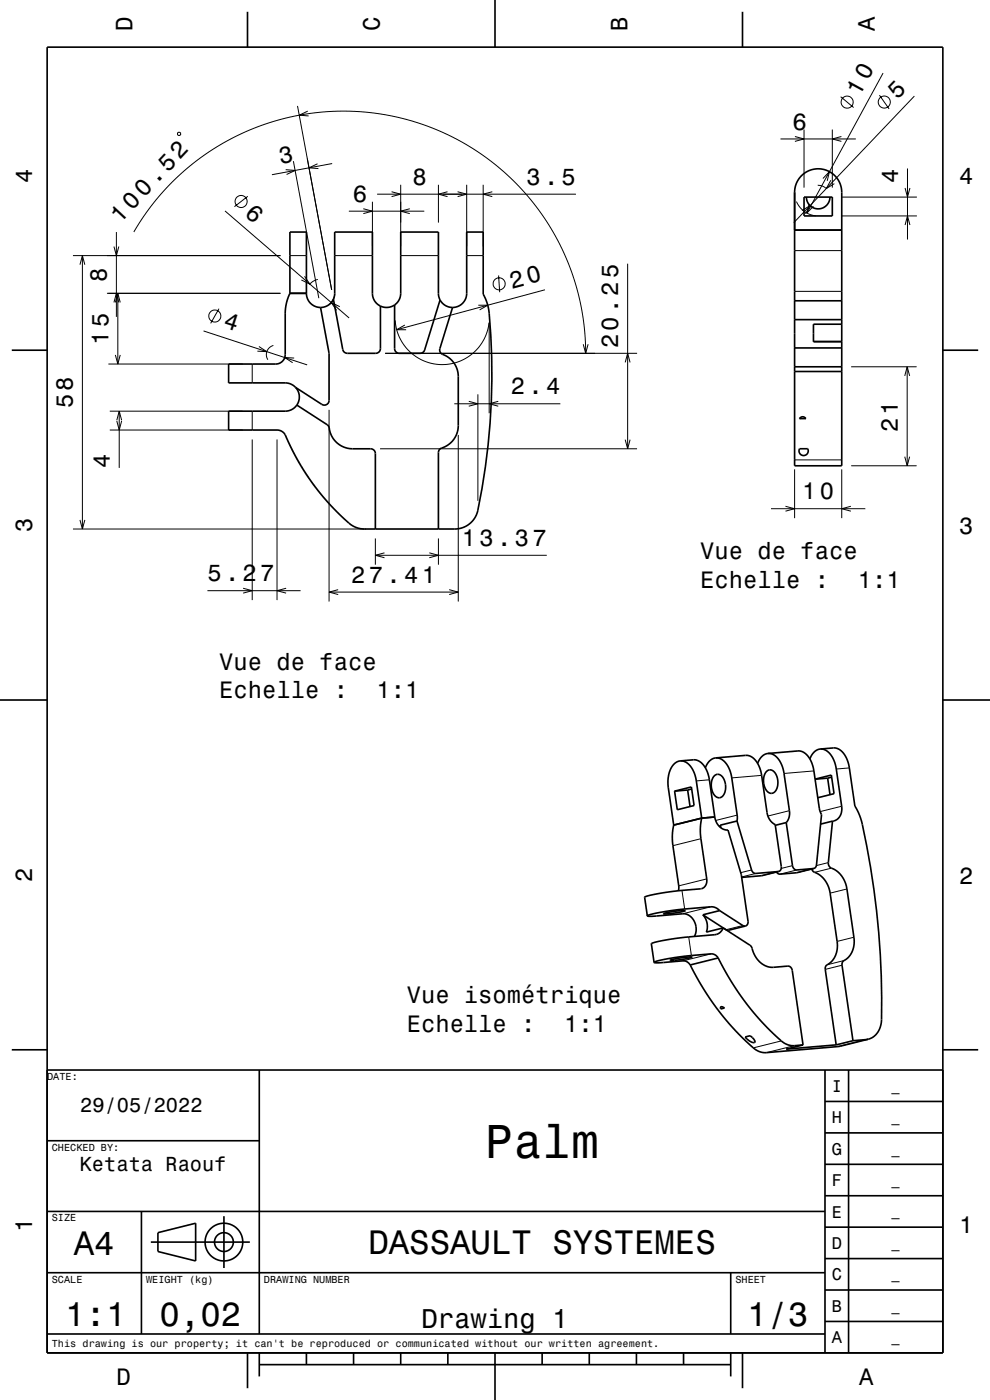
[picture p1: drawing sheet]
<svg xmlns="http://www.w3.org/2000/svg" width="210mm" height="297mm" viewBox="0 0 210 297" stroke-linecap="round" stroke-linejoin="round" font-family="sans-serif">
<g fill="none" stroke="#000" stroke-width=".21">
<path d="M187.3 15.5l-16.1 29.7M37.8 28.1l.5 .1-.1 .5-.5-.1zM60.6 36l2 .2-1.8 .8M62.2 34.2l5.4 29.1M63.1 22.5l7.3 39-5.2-27.9M65.3 23.6l-1.8 .8 2 .2M67.4 34.7l-1.9 .9 2 .2M70.5 34.7l-12.8 2.4M85 39.2v13M93 39.2v8M99 39.2v13M102.5 39.2v13"/>
<path d="M165.6 29.5h16M168.6 29l2 .5-2 .5M170.6 27.5v12.3M173.5 39.3a2.51 2.51 0 0 1 1.8 .7M174.6 37.9l1.3-1.5-.4 2M176.2 38.2l-.9 1.8 1.7-1M176.6 27.5v12.3M178.3 20.5l2.8 2.3M178.5 29l-1.9 .5 1.9 .5M186.5 20.2l2.1 2.9M192 39.9l.5 1.9 .5-1.9M192.5 35.7v15.1"/>
<path d="M194 20.4l-25.6 26.8M15.5 54.2h44M17 56.2l.5-2 .5 2M17.5 54.2v58M24.2 52.3l.5 1.9 .5-1.9M24.7 49.2v18M28.4 49.2l2.2-3.5 2.4-3.2 2.7-3 3.1-3 3.2-2.7 3.5-2.4 3.5-2 3.9-1.8 4.4-1.6 3.9-1.1 4.1-.8 4.3-.4 4.5-.1 3.7 .2 4.5 .6 3.9 .9 3.8 1.2 3.9 1.6 4 2 3.5 2.1 3.6 2.7 3.2 2.7 2.8 2.9 2.7 3.3 2.3 3.2 2.3 3.9 1.8 3.9 1.4 3.7 1.2 4.1 .9 4.1 .5 4.3 .1 4M47.7 44.7l26.4 22.8M52.6 41.6l-2.9 2.2M61.5 54.2h3.5M64.6 58.6l1.1 1.7-1.8-.9M67.4 59.3a3 3 0 0 0-1.8 1.1"/>
<path d="M71 54.2h8M74 44.8h16M77.1 44.3l1.9 .5-1.9 .5M79 42.8v9.4M80 41.2h42.2M83.1 40.7l1.9 .5-1.9 .5M85 54.2h8M86.9 44.3l-1.9 .5 1.9 .5M94.9 40.7l-1.9 .5 1.9 .5M97.1 40.7l1.9 .5-1.9 .5M99 54.2h3.5M104.4 40.7l-1.9 .5 1.9 .5"/>
<path d="M105.8 58.4l.2 3.6M133.1 55.9v39.3M168.6 53.2h10M168.9 42.8a5 5 0 0 0 4.2 3M170.1 44.7l1.7-1.1-.9 1.8M171.6 43.3l-.4 1.9 1.3-1.4M178.6 45.8h15.9M178.6 41.8h15.9M192 47.7l.5-1.9 .5 1.9M22.7 62.2h36.8M23 77.2h28.5M24.2 64.2l.5-2 .5 2"/>
<path d="M24.5 64.2l.5-2 .5 2M24.5 75.3l.5 1.9 .5-1.9M25 62.2v15M43.2 70.2l22 7.2M46.4 65.5l-1.7 3.1M53.5 77.2v4M54.9 73.5l1.7 1.1-2-.1M58 73.3a2 2 0 0 0-1.2 3M62.4 76l-2-.1 1.7 1M71 62.4a2.99 2.99 0 0 1-1.1 2.2M72.1 65.1l-1.8-.9 1.1 1.6M81.7 75h53.4"/>
<path d="M83.8 68a10 10 0 0 0 9.8 9.3 10 10 0 0 0 10.1-8.8M85.9 68.9l-1.8 1h2M101.5 64.8l2-.1-1.8 1.1M103.8 68.5v19.2M115.6 61.5l-31.5 8.4M123.7 73l.5 2 .6-2M132.6 76.9l.5-1.9 .6 1.9M168.6 61.8h10M172.6 72.4h6M180.6 77.8h13.8M191.9 79.7l.5-1.9 .6 1.9M192.4 77.8v21"/>
<path d="M23.3 91.2h28.2M23.3 87.2h28.2M24.8 89.3l.5 1.9 .5-1.9M24.8 89.2l.5-2 .5 2M25.3 87.2v12.1M53.5 87.2v4M53.5 93.2v34.1M58.8 93.2v34.1M69.8 86.9v40.7M80.6 95.2h54.5M96.4 85.7h22.5M97.2 92.3v35.3"/>
<path d="M99.4 85.1l2 .6-2 .5M101.4 83.7v22.5M105.7 85.1l-1.9 .6 1.9 .5M132.6 93.3l.5 1.9 .6-1.9M168.6 99.6v10.3M168.6 97.6h10M178.6 99.6v10.3M180.6 98.8h13.8M191.9 96.9l.5 1.9 .6-1.9M15.5 112.2h62.1M17 110.3l.5 1.9 .5-1.9M79.6 114.2v5.6"/>
<path d="M79.6 117.8h36.4M81.6 117.3l-2 .5 2 .5M91.1 117.3l1.9 .5-1.9 .5M93 114.2v5.6M163.6 107.9h20M166.6 107.4l2 .5-2 .5M180.5 107.4l-1.9 .5 1.9 .5M44 125.3h19.8M51.6 124.8l1.9 .5-1.9 .5M60.7 124.8l-1.9 .5 1.9 .5M69.8 125.6h27.4M71.7 125.1l-1.9 .5 1.9 .5"/>
<path d="M95.3 125.1l1.9 .5-1.9 .5M148.7 177.9l-6 1.5M150.5 165.4l-2.8 .3M156.4 172.9l-4.6 1.2M161.6 164.5l-6.4 .5M167.5 172l-4.6 1.1M172.6 163.5l-6.3 .6M178.5 171l-4.5 1.2M180.2 162.9l-2.8 .2M144.7 188.9l.5 3.9M146.1 198.8l.6 3.9M149.9 186.5l-5.9 1.4"/>
<path d="M150.8 192.4l-6 1.5M157.6 196.3l-3.6 .9M159.4 184.6l-2.3 .5M160.3 185.3l-3 .7M165.1 184.9l-3.6 .9M168.1 183.6l-2.4 .6M169 184.6l-3.5 .8M172.5 184.3l-3.5 .8M175.7 183l-2.5 .6M176.4 184.2l-3.6 .9M179.7 188.6l-3.6 .9M181.1 198.8l-3.5 .9"/>
<path d="M150.8 202.4l-5.9 1.4M178.6 204.8l-3.5 .9M179 203.8l-3.5 .9M165.7 220.8l-5.9 1.5M168.5 221.8l-5.9 1.5M183.7 220.5l-6 1.5"/>
<circle cx="179.7" cy="21.7" r="1.28"/>
<circle cx="187.6" cy="21.7" r="1.28"/>
<circle cx="51.1" cy="42.7" r="1.28"/>
<circle cx="45.6" cy="67" r="1.28"/>
<circle cx="105.9" cy="60.2" r="1.28"/>
</g>
<g fill="none" stroke="#000" stroke-width=".35">
<path d="M10 10h190v277h-190zM52.5 2.5v7.5M105 0v10M157.5 2.5v7.5M170 37.2a5 5 0 0 1 5.5-1 5 5 0 0 1 3.1 4.6v58h-10v-58a5 5 0 0 1 1.4-3.6zM168.6 48.8h10M170.6 41.8h6v4h-6zM171.1 41.8a2.5 2.5 0 0 0 2.5 2.5 2.5 2.5 0 0 0 2.5-2.5M2.5 74.3h7.5M61.5 62.2a10 10 0 0 0-1 4.4v8.6a2 2 0 0 1-2 2h-10v4h12a3 3 0 0 1 2.2 1M61.5 62.2v-13h3.5v13M61.5 62.2h3.5"/>
<path d="M65 62.2a2.99 2.99 0 0 0 3 3M68 65.2l1.8 9.8v9.9a1 1 0 0 1-1.5 .9l-5.6-3.6M70.7 63.5l2 10.6 .2 .5 .6 .3 6.2 .1 .5-.2 .3-.3 .2-.5v-9.1M70.7 63.5l.3-1.2v-13.1h8v13a3 3 0 0 0 1.7 2.7M70.7 63.5l-.1 .1a3 3 0 0 1-2.6 1.6M83.7 64.7l-.1 .1a3 3 0 0 1-2.9 .1M93.3 63.6l-3.2 10.7-.5 .5-.5 .2h-4.5l-.4-.2-.4-.4-.1-.4v-9.3M93.3 63.6l-.3-1.4v-13h-8v13.2a3 3 0 0 1-1.3 2.3M93.3 63.6a3 3 0 0 0 2.7 1.6M96 65.2l-2.7 8.8a1.3 1.3 0 0 0 1.2 1.4 5 5 0 0 1 2.7 4.5v10.4a5.1 5.1 0 0 1-3.7 4.8l-.4 .4-.1 .5v16.2M96 65.2a3 3 0 0 0 3-3v-13h3.5v13.2a10.1 10.1 0 0 1 1.3 4.1 133.4 133.4 0 0 1-2.8 42.8 5 5 0 0 1-4.5 2.9h-19.3l-1.2-.2-1.2-.4-1.5-1.2-2.6-2.6-4.1-4.9-3.3-5-2.8-5.6a1.72 1.72 0 0 0-1.7-1.1h-10.3v-4h12.2a3 3 0 0 0 2.3-1.3M168.6 78.8h10"/>
<path d="M168.6 73.8h10M168.6 77.8h10M168.6 67.8h10M168.6 63.8h10M178.6 68.8h-6v3.7h6M200 74.3h7.5M62.7 82.2a3 3 0 0 1 .3 3.7M63 85.9l6.7 4.4a5.6 5.6 0 0 0 2.7 4.3l1.9 .6h4.4l.5 .2 .3 .3 .1 .5v16M169.6 95.2h1.7a.98 .98 0 0 1-.8 1.4 .98 .98 0 0 1-.9-1.4zM169.7 88.6l.6-.2 .7 .4h-1.4zM0 148.5h10M162.9 159.8l6.4-.5a3.7 3.7 0 0 1 3.1 3.3l1.4 9.1 .5 1.1-1.1 10.7-.2 .5-.4 .2"/>
<path d="M162.9 159.8a3.5 3.5 0 0 1 3.1 3.1l1.5 9.5-.2 1.2-.5 .9M162.9 159.8a2.86 2.86 0 0 0-2.2 2.1M174 158.9l2.8-.2a3.5 3.5 0 0 1 3.1 3l1.4 9.3 1.2 2.5a165.2 165.2 0 0 1 4.4 43.9 3.8 3.8 0 0 1-2.7 3.1M174 158.9a3.7 3.7 0 0 1 3.2 3.3l1.3 8.8a2.56 2.56 0 0 1-1.9 3.2M174 158.9a2.86 2.86 0 0 0-2.2 2.1M200 148.5h10M142.9 175a11.7 11.7 0 0 0-.2 4.4l1.3 8.6-.1 1M143.1 167.8l3.6-.9 .5 4-3.5 .9zM144.3 161.4l2.8-.2a3.4 3.4 0 0 1 3 2.8l.4 1.4 1.1 7.9M144.3 161.4a3.6 3.6 0 0 0-2.6 3.7l.1 2 1.1 7.9M144.3 161.4a3.7 3.7 0 0 1 3.2 3.3l1.3 8.9M145.9 167.6l.5 3.5"/>
<path d="M145.9 167.6l-2.8 .2M146.7 167.4l-.8 .2M148.8 173.6a11.9 11.9 0 0 0-.1 4.3l1.2 8.6a1.69 1.69 0 0 1-1.3 2.1l-7.4 .7-4.3 .9-.2 .2 .6 3.9M148.8 173.6l-5.9 1.4M151.5 164.6a1.28 1.28 0 0 1 1.3-.2 1.28 1.28 0 0 1 .8 1.1 3.1 3.1 0 0 1-.7 3.7 1.68 1.68 0 0 1-1.9-1.8v-1.7zM151.6 173.3a2.96 2.96 0 0 0 2.8 2.8l2.9 9.5 1.4 9.8-.1 .7-.5 .4M151.6 173.3l-2.8 .3M151.8 160.8l6.4-.6a3.7 3.7 0 0 1 3.2 3.3l1.4 9.4 .7 1.3 .9 .7 1.3 8.9-.1 .7-.4 .4M151.8 160.8a3.7 3.7 0 0 1 3.2 3.3l1.4 8.9-.1 1.2M151.8 160.8a2.87 2.87 0 0 0-2.2 2.1M152.8 175.1l-.1 .3M152.8 175.1l.1 .5"/>
<path d="M156.3 174.2l3.3 10.8 .7 .3 4.9-.4M156.3 174.2l-3.5 .9M162.6 163.7a1.26 1.26 0 0 1 2.1 .7 3.1 3.1 0 0 1-.7 3.8 1.73 1.73 0 0 1-2-1.8v-1.6zM166.8 174.5l1.5 9.6 .3 .3 .4 .2 3.6-.4M166.8 174.5l-2.3 .6M175.6 165.1l-2.7 .2 3.5-.9 .5 4-3.4 .8M175.6 165.1l.5 3.5M176.4 164.9l-.8 .2M176.6 174.2l-.9 8.8a1.89 1.89 0 0 0 1.5 1.6 5.8 5.8 0 0 1 2.5 4l1.4 10.2a4.9 4.9 0 0 1-2.4 5.3l-.1 .6 2.3 16.1M176.6 174.2l-2.5 .6M137.3 194.3l1.2 .1 6.3-.5a3.3 3.3 0 0 1 2.5 4.8M140.7 193.8l2.6-.5 2.1-.1-2.5 .5z"/>
<path d="M149.1 194.1l10.2 6.7a5.7 5.7 0 0 0 3.6 4.3l1 .1 3.3-.3 .5 .3 .3 .4 2.3 16.1M149.1 194.1a3.6 3.6 0 0 1 .7 3.6l3.6-.8-.2 .4a2.03 2.03 0 0 1-1.6 1l-8 .7-3.3 .6-2 .5-.1 .1 .5 4M152.7 193.2l-.9-.7-1-.1-8.6 .8-3.5 .6-1.4 .5M152.7 193.2l4.9 3.1 .5 .2M152.7 193.2l-3.6 .9M158.1 196.5l-3.5 .8-.6-.1M165.2 184.9l-3.6 .9-4.3 .3M172.2 184.4a4.1 4.1 0 0 0 1.8 1.3 5.8 5.8 0 0 1 2.1 3.8l1.5 10.2a4.9 4.9 0 0 1-2.4 5.2l-.2 .7 2.4 16.1M172.6 184.2a22.1 22.1 0 0 1-7.4 1.2l-.5-.4M138.7 204.2h1.2l5-.4a1.66 1.66 0 0 1 1.5 .9M142.2 203.7l2.7-.6 1.9-.1-2.6 .6zM146.4 204.7l2.8 5 3.1 4.6 3.6 4.2 3.9 3.8a3.9 3.9 0 0 0 2.8 1l15.3-1.3 6.3-1.5"/>
<path d="M152.3 203.2a1.69 1.69 0 0 0-1.5-.8l-7.1 .7-3.6 .6-1.4 .5M152.3 203.2l2.9 5.2 3.1 4.5 3.4 4 4 3.9a3.9 3.9 0 0 0 2.8 1l1.8-.1M152.3 203.2l-5.9 1.5M152.9 213.6h.3l.5 .2-.8 .2zM158.1 220l1-.3a1.53 1.53 0 0 1 1 1.4l-.1 .1a2.62 2.62 0 0 1-1.9-1.2zM2.5 222.7h7.5M10 227h190M55 227v56M175 233.7h25M175 227v60M177.4 221.7l-10.6 .9 3.5-.9M180 227v60"/>
<path d="M180.9 220.8l-3.5 .9M184.2 220.5l-3.3 .3M200 222.7h7.5M10 257h165M10 242h45M30 257v26M47.5 258v11M175 253.7h25M175 247h25M175 240.3h25M10 270h165M32 263.5h21"/>
<path d="M33.5 261.5l8-2v8l-8-2zM155 270v13M175 273.7h25M175 267h25M175 260.3h25M10 283h165M52.5 287v7.5M55 289.5h100M55 287v5M65 287v2.5M75 287v2.5M85 287v2.5"/>
<path d="M95 287v2.5M105 287v10M115 287v2.5M125 287v2.5M135 287v2.5M145 287v2.5M155 287v5M157.5 287v7.5M175 280.3h25"/>
<circle cx="47.5" cy="263.5" r="2"/>
<circle cx="47.5" cy="263.5" r="4"/>
</g>
<text font-size="10.1" x="102.9" y="245.7">Palm</text>
<g font-size="7.2">
<text x="15.7" y="266.3">A4</text>
<text x="78.1" y="266.1">DASSAULT SYSTEMES</text>
<text x="13.8" y="281.3">1:1</text>
<text x="33.8" y="281.3">0,02</text>
<text x="158.5" y="281.3">1/3</text>
</g>
<text font-size="5.8" x="89.4" y="281.6">Drawing 1</text>
<g font-size="5.1">
<text x="182.3" y="20.5" transform="rotate(-61 182.3 20.5)">10</text>
<text x="108.5" y="61.3" transform="rotate(-15 108.5 61.3)">20</text>
</g>
<g font-size="5">
<text x="28.1" y="6.5" transform="rotate(-90 28.1 6.5)">D</text>
<text x="80.6" y="6.5" transform="rotate(-90 80.6 6.5)">C</text>
<text x="133.1" y="6.5" transform="rotate(-90 133.1 6.5)">B</text>
<text x="185.6" y="6.5" transform="rotate(-90 185.6 6.5)">A</text>
<text x="190.4" y="21.2" transform="rotate(-46 190.4 21.2)">5</text>
<text x="168.1" y="27.5">6</text>
<text x="59.5" y="34.7" transform="rotate(-10 59.5 34.7)">3</text>
<text x="6.8" y="38.7" transform="rotate(-90 6.8 38.7)">4</text>
<text x="87.5" y="39.2">8</text>
<text x="111.7" y="39.2">3.5</text>
<text x="190.5" y="38.8" transform="rotate(-90 190.5 38.8)">4</text>
<text x="203.5" y="39">4</text>
<text x="25.5" y="47.5" transform="rotate(-47 25.5 47.5)">100.52</text>
<text x="51.7" y="45.6" transform="rotate(41 51.7 45.6)">6</text>
<text x="74.8" y="42.8">6</text>
<text x="22.7" y="59.7" transform="rotate(-90 22.7 59.7)">8</text>
<text x="47.2" y="69.4" transform="rotate(18 47.2 69.4)">4</text>
<text x="23" y="73.1" transform="rotate(-90 23 73.1)">15</text>
<text x="131.1" y="73.9" transform="rotate(-90 131.1 73.9)">20.25</text>
<text x="108.4" y="83.7">2.4</text>
<text x="15.5" y="86.6" transform="rotate(-90 15.5 86.6)">58</text>
<text x="190.4" y="91.7" transform="rotate(-90 190.4 91.7)">21</text>
<text x="23.3" y="99.3" transform="rotate(-90 23.3 99.3)">4</text>
<text x="170.2" y="105.9">10</text>
<text x="6.8" y="112.9" transform="rotate(-90 6.8 112.9)">3</text>
<text x="203.5" y="113.2">3</text>
<text x="98" y="115.8">13.37</text>
<text x="148.6" y="118.7">Vue de face</text>
<text x="44" y="123.3">5.27</text>
<text x="74.5" y="123.6">27.41</text>
<text x="148.6" y="124.7">Echelle :</text>
<text x="182" y="124.7">1:1</text>
<text x="46.5" y="142.1">Vue de face</text>
<text x="46.5" y="148.1">Echelle :</text>
<text x="79.9" y="148.1">1:1</text>
<text x="6.8" y="187.1" transform="rotate(-90 6.8 187.1)">2</text>
<text x="203.5" y="187.4">2</text>
<text x="86.3" y="212.9">Vue isométrique</text>
<text x="86.3" y="218.9">Echelle :</text>
<text x="119.7" y="218.9">1:1</text>
<text x="6.8" y="261.3" transform="rotate(-90 6.8 261.3)">1</text>
<text x="203.5" y="261.6">1</text>
<text x="24.7" y="293.8">D</text>
<text x="182.2" y="293.8">A</text>
</g>
<g font-size="4.3">
<text x="17" y="236">29/05/2022</text>
<text x="16.9" y="248.5">Ketata Raouf</text>
</g>
<g font-size="3.6">
<text x="176.4" y="231.6">I</text>
<text x="176.4" y="238.3">H</text>
<text x="176.4" y="245">G</text>
<text x="176.4" y="251.6">F</text>
<text x="176.4" y="258.3">E</text>
<text x="176.4" y="265">D</text>
<text x="176.4" y="271.6">C</text>
<text x="176.4" y="278.3">B</text>
<text x="176.4" y="285">A</text>
</g>
<g font-size="2.9">
<text x="189.1" y="231.4">_</text>
<text x="189.1" y="238">_</text>
<text x="189.1" y="244.7">_</text>
<text x="189.1" y="251.4">_</text>
<text x="189.1" y="258">_</text>
<text x="189.1" y="264.7">_</text>
<text x="189.1" y="271.4">_</text>
<text x="189.1" y="278">_</text>
<text x="189.1" y="284.7">_</text>
</g>
<g font-size="2.2">
<text x="10" y="229.1">DATE:</text>
<text x="11" y="244.1">CHECKED BY:</text>
<text x="11" y="259.1">SIZE</text>
<text x="11" y="272.1">SCALE</text>
<text x="31" y="272.1">WEIGHT (kg)</text>
<text x="56" y="272.1">DRAWING NUMBER</text>
<text x="156" y="272.1">SHEET</text>
<text x="11" y="285.8">This drawing is our property; it can't be reproduced or communicated without our written agreement.</text>
</g>
</svg>
